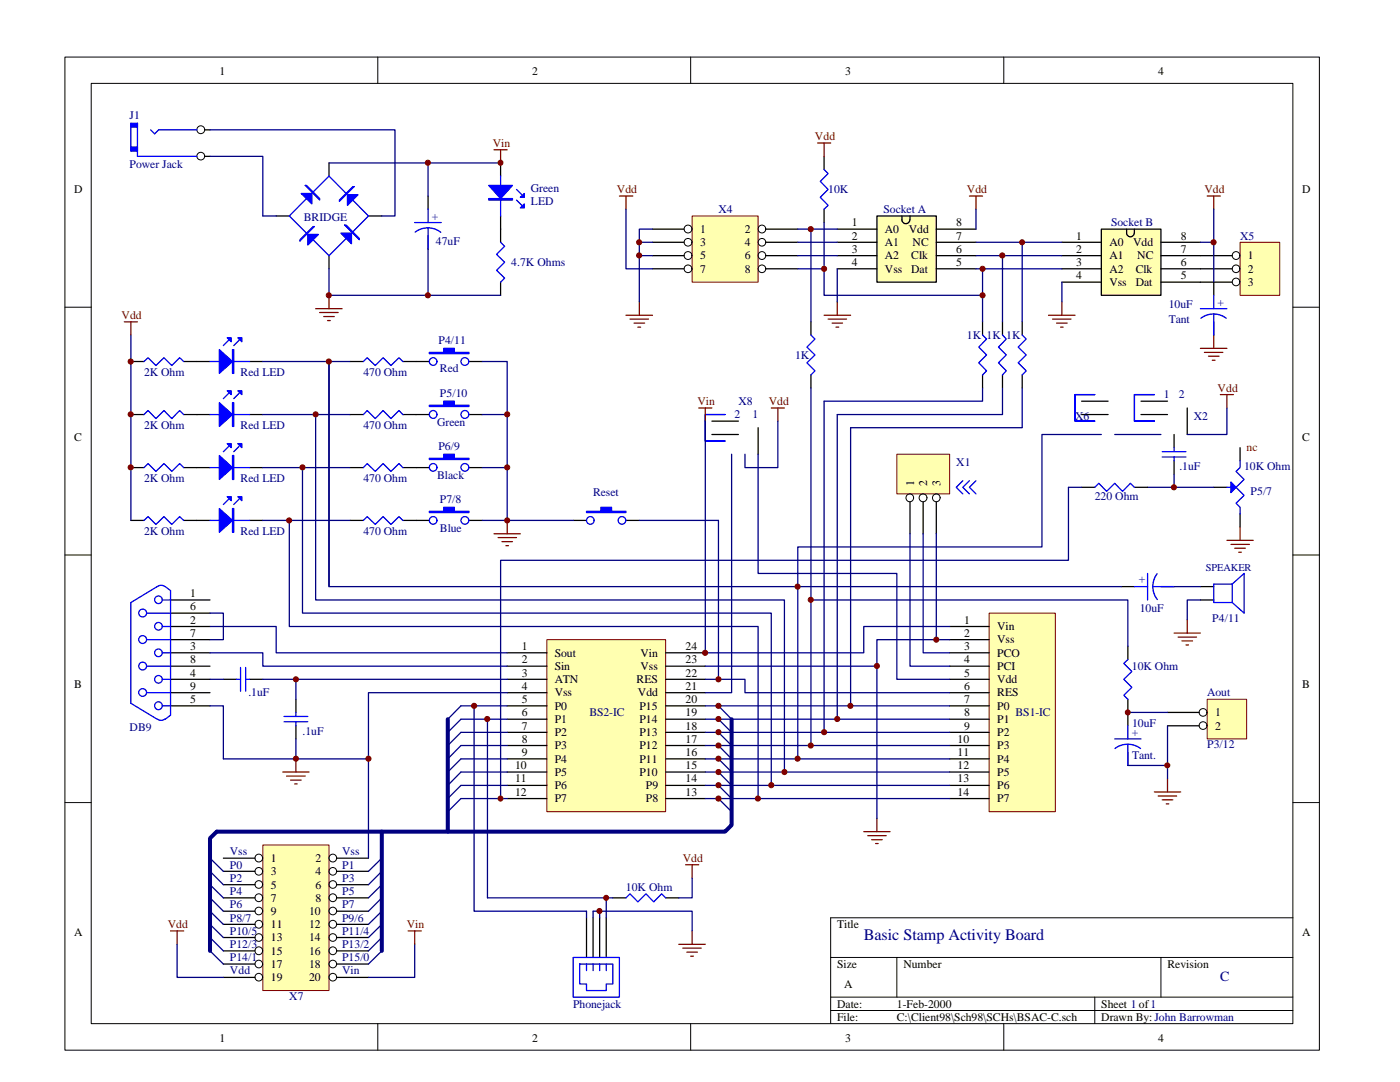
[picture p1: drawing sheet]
<svg xmlns="http://www.w3.org/2000/svg" width="279mm" height="216mm" viewBox="0 0 279 216" stroke-linecap="round" stroke-linejoin="round" font-family="sans-serif">
<g fill="none" stroke="#000" stroke-width=".2">
<path d="M13 11.4h250.3v198.1h-250.3zM18.2 16.6h239.8v187.7h-239.8zM75.4 11.4v5.2M137.8 11.4v5.2M200.3 11.4v5.2M40.9 25.9a.78 .78 0 0 0-1.1-.7 .78 .78 0 0 0-.3 1.2 .78 .78 0 0 0 1.3-.2l.1-.3M13 61.3h5.2M258 61.3h5.3M13 110.7h5.2M258 110.7h5.3M13 160.1h5.2M258 160.1h5.3"/>
<path d="M165.8 191.1h92.2M165.8 199h92.2M179 191.1v7.9M218.5 199v5.3M231.7 191.1v7.9M258 183.1h-92.2v21.2M75.4 204.3v5.2M137.8 204.3v5.2M165.8 201.6h92.2M200.3 204.3v5.2"/>
<circle cx="40.1" cy="31.2" r=".77"/>
</g>
<g fill="none" stroke="#000" stroke-width=".25">
<path d="M40.9 25.9h1M40.9 31.2h1M65.7 32.5v2.6M85.4 39.1v2.6M99.9 32.5v2.6M55.1 43.1h2.6M65.7 51v2.6M73.5 43.1h2.7M85.4 47v2.7M99.9 43.1v5.2M99.9 56.3v2.6M26.1 72.1h2.6"/>
<path d="M36.7 72.1h5.2M49.8 72.1h2.7M69.8 72.1h2.7M80.4 72.1h5.3M93.6 72.1h2.6M26.1 82.7h2.6M26.1 93.3h2.6M36.7 82.7h5.2M36.7 93.3h5.2M49.8 82.7h2.7M49.8 93.3h2.7M69.8 82.7h2.7"/>
<path d="M69.8 93.3h2.7M80.4 82.7h5.3M80.4 93.3h5.3M93.6 82.7h2.6M93.6 93.3h2.6M26.1 103.8h2.6M36.7 103.8h5.2M49.8 103.8h2.7M69.8 103.8h2.7M80.4 103.8h5.3M93.6 103.8h2.6"/>
</g>
<g fill="none" stroke="#00f" stroke-width=".25">
<path d="M26.1 24.6v5.5M27.4 24.6v6.6h11.9M30.1 25.9l.8 .8 .8-.8h7.6M60.9 37h.3l2.6 2.6v.3zM61.2 39.6l-3.5 3.5 3.5 3.4M62.5 38.3l3.2-3.2 3.4 3.5M67.7 39.9l2.7-2.6h.3l-3 2.9zM70.4 39.9l3.1 3.2-3.1 3.2M99.9 35.1v8M103.1 39.9l1 1.1M103.1 37.8l1 1.1M59.9 47.8l2.6-2.6h.2l-2.8 2.9z"/>
<path d="M68.8 44.9h.3l2.6 2.7v.2zM69.1 47.6l-3.4 3.4-3.2-3.2M82.8 44.4h5.3M85.4 45.5l1.5 .2 1.1 .7M85.4 45.5l-1.1 .1-1.5 .7M85.4 41.7v2.7M85.4 45.5v4.2M99.9 48.3l.8 .8-1.6 1.7 1.6 1.5-1.6 1.6 1.6 1.6-.8 .8M28.7 72.1l.8-.7 1.6 1.5 1.6-1.5 1.6 1.5 1.6-1.5 .8 .7M41.9 72.1h7.9M45.6 67.9l-1 1.1M45.6 78.5l-1 1"/>
<path d="M47.7 67.9l-1 1.1M47.7 78.5l-1 1M72.5 72.1l.8-.7 1.6 1.5 1.6-1.5 1.5 1.5 1.6-1.5 .8 .7M28.7 82.7l.8-.8 1.6 1.6 1.6-1.6 1.6 1.6 1.6-1.6 .8 .8M28.7 93.3l.8-.8 1.6 1.6 1.6-1.6 1.6 1.6 1.6-1.6 .8 .8M41.9 82.7h7.9M41.9 93.3h7.9M45.6 89.1l-1 1M45.6 99.6l-1 1.1M47.7 89.1l-1 1M47.7 99.6l-1 1.1M72.5 82.7l.8-.8 1.6 1.6 1.6-1.6 1.5 1.6 1.6-1.6 .8 .8"/>
<path d="M72.5 93.3l.8-.8 1.6 1.6 1.6-1.6 1.5 1.6 1.6-1.6 .8 .8M87.2 82.7a.77 .77 0 0 0-1.1-.7 .77 .77 0 0 0-.2 1.2 .77 .77 0 0 0 1.2-.2l.1-.3M93.6 82.7a.78 .78 0 0 0-1.1-.7 .78 .78 0 0 0-.3 1.3 .78 .78 0 0 0 1.3-.3l.1-.3M28.7 103.8l.8-.7 1.6 1.5 1.6-1.5 1.6 1.5 1.6-1.5 .8 .7M41.9 103.8h7.9M72.5 103.8l.8-.7 1.6 1.5 1.6-1.5 1.5 1.5 1.6-1.5 .8 .7"/>
<circle cx="86.4" cy="72.1" r=".76"/>
<circle cx="92.8" cy="72.1" r=".77"/>
<circle cx="86.4" cy="93.3" r=".76"/>
<circle cx="92.8" cy="93.3" r=".77"/>
<circle cx="86.4" cy="103.8" r=".76"/>
<circle cx="92.8" cy="103.8" r=".77"/>
</g>
<g fill="#00f" stroke="#00f" stroke-width=".25">
<path d="M26.1 24.6h1.3v.8h-1.3z"/>
<path d="M26.1 29.3h1.3v.8h-1.3z"/>
<path d="M97.5 39.6h4.8v.3h-4.8z"/>
<path d="M46.4 69.8h.3v4.7h-.3z"/>
<path d="M46.4 80.3h.3v4.8h-.3z"/>
<path d="M46.4 90.9h.3v4.8h-.3z"/>
<path d="M46.4 101.5h.3v4.7h-.3z"/>
</g>
<g fill="#00f" stroke="#00f" stroke-width=".25">
<path d="M61.4 46.8h2.1l-2.1 2.1z" fill-rule="evenodd"/>
<path d="M60.1 38.6h2.1v2.1z" fill-rule="evenodd"/>
<path d="M69.3 38.9h2.2l-2.2 2.1z" fill-rule="evenodd"/>
<path d="M68 46.5h2.1v2.1z" fill-rule="evenodd"/>
<path d="M97.5 37h4.8l-2.4 2.6z" fill-rule="evenodd"/>
<path d="M103.8 41.5l.8-.8v.8z" fill-rule="evenodd"/>
<path d="M103.8 39.4l.8-.8v.8z" fill-rule="evenodd"/>
<path d="M85.7 70.3h2.9v-.8h2.1v.8h2.9v.3h-7.9z" fill-rule="evenodd"/>
<path d="M43.8 69.8l2.6 2.3-2.6 2.4z" fill-rule="evenodd"/>
<path d="M47.5 67.4h.8v.8z" fill-rule="evenodd"/>
<path d="M45.3 67.4h.8v.8z" fill-rule="evenodd"/>
<path d="M43.8 80.3l2.6 2.4-2.6 2.4z" fill-rule="evenodd"/>
<path d="M47.5 78h.8v.7z" fill-rule="evenodd"/>
<path d="M45.3 78h.8v.7z" fill-rule="evenodd"/>
<path d="M43.8 90.9l2.6 2.4-2.6 2.4z" fill-rule="evenodd"/>
<path d="M47.5 88.5h.8v.8z" fill-rule="evenodd"/>
<path d="M45.3 88.5h.8v.8z" fill-rule="evenodd"/>
<path d="M43.8 101.5l2.6 2.3-2.6 2.4z" fill-rule="evenodd"/>
<path d="M47.5 99.1h.8v.8z" fill-rule="evenodd"/>
<path d="M45.3 99.1h.8v.8z" fill-rule="evenodd"/>
<path d="M85.7 80.9h2.9v-.8h2.1v.8h2.9v.2h-7.9z" fill-rule="evenodd"/>
<path d="M85.7 91.4h2.9v-.8h2.1v.8h2.9v.3h-7.9z" fill-rule="evenodd"/>
<path d="M85.7 102h2.9v-.8h2.1v.8h2.9v.3h-7.9z" fill-rule="evenodd"/>
</g>
<g fill="none" stroke="#800000" stroke-width=".25">
<path d="M98.6 29.9h2.6M99.9 29.9v2.6M65.7 58.9v2.7M24.8 64.2h2.6M26.1 64.2v2.6M63 61.6h5.3M63.8 62.4h3.7M64.6 63.2h2.1M65.4 64h.5M98.6 106.5h5.2M99.4 107.3h3.7M100.2 108.1h2.1"/>
<path d="M101 108.9h.5M101.2 103.8v2.7"/>
</g>
<path d="M41.9 31.2h10.6v11.9h2.6M41.9 25.9h36.9v17.2h-2.6M26.1 66.8v37M96.2 72.1h5v31.7h-5M96.2 82.7h5M96.2 93.3h5" fill="none" stroke="#000080" stroke-width=".25"/>
<path d="M197.4 122.3h13.2v39.7h-13.2z" fill="#ffffb0" stroke="#800000" stroke-width=".2"/>
<g fill="none" stroke="#000" stroke-width=".25">
<path d="M189.5 125h7.9M189.5 127.6h7.9M189.5 130.3h7.9M189.5 132.9h7.9M189.5 135.6h7.9M189.5 138.2h7.9M225.1 128.9v2.7M225.1 139.5v5.3M189.5 140.8h7.9M189.5 143.5h7.9M189.5 146.1h7.9M189.5 148.8h7.9"/>
<path d="M189.5 151.4h7.9M189.5 154.1h7.9M189.5 156.7h7.9M189.5 159.3h7.9M225.1 150.1v2.6"/>
</g>
<path d="M52.5 72.1h17.3M52.5 93.3h17.3M52.5 82.7h17.3M52.5 103.8h17.3" fill="none" stroke="#000080" stroke-width=".25"/>
<path d="M225.1 131.6l-.8 .8 1.6 1.6-1.6 1.6 1.6 1.6-1.6 1.5 .8 .8M222.5 147.4h5.2M225.1 148.5l1.2 .2 1.3 .7M225.1 148.5l-1.2 .1-1.4 .8M225.1 144.8v2.6M225.1 148.5v4.2" fill="none" stroke="#00f" stroke-width=".25"/>
<path d="M240.9 139.5h7.9v7.9h-7.9z" fill="#ffffb0" stroke="#800000" stroke-width=".2"/>
<g fill="none" stroke="#000" stroke-width=".2">
<circle cx="240.1" cy="142.2" r=".77"/>
<circle cx="240.1" cy="144.8" r=".77"/>
</g>
<g fill="none" stroke="#000" stroke-width=".25">
<path d="M215.9 97.2h2.6M215.9 82.7h5.2M215.9 80.1h5.2M226.4 97.2h2.6M227.7 82.7h5.3M227.7 80.1h5.3M234.3 86.7v2.6M234.3 91.9v2.7M236.9 81.4v5.3M242.2 97.2h2.7M247.5 89.3v2.6M223.8 117.1h2.6"/>
<path d="M231.7 117.1h2.6M239.6 117.1h2.6M239.6 119.7h2.6M247.5 102.5v2.7M233 142.2h6.3M233 144.8h6.3"/>
</g>
<g fill="none" stroke="#800000" stroke-width=".25">
<path d="M243.5 78.7h2.7M244.9 78.7v2.7M244.9 107.8h5.2M245.7 108.6h3.6M246.4 109.4h2.1M247.2 110.2h.5M247.5 105.2v2.6M234.3 126.3h5.3M235.1 127.1h3.7M235.9 127.9h2.1M236.7 128.7h.5M236.9 123.7v2.6"/>
<path d="M230.4 158h5.2M231.1 158.8h3.7M231.9 159.6h2.2M233 155.4v2.6M232.7 160.4h.6"/>
</g>
<path d="M222.5 86.7h9.2M229 97.2h13.2M234.3 94.6v2.6M234.3 117.1h5.3M239.6 119.7h-2.7v4M225.1 142.2h7.9M233 144.8v7.9h-7.9" fill="none" stroke="#000080" stroke-width=".25"/>
<g fill="none" stroke="#00f" stroke-width=".25">
<path d="M218.5 97.2l.8-.8 1.6 1.6 1.6-1.6 1.5 1.6 1.6-1.6 .8 .8M231.9 91.2h4.8M231.9 90.1h4.8M234.3 89.3v.8M234.3 91.2v.7M244.9 97.2h1.8M247.5 91.9v1.4l-.8 .8 1.6 1.6-1.6 1.5 1.6 1.6-1.6 1.6 .8 .8v1.3M226.4 117.1h2.6M229 114.4v5.3M230.1 117.1l.2 1.4 .7 1.1M230.1 117.1h4.2M230.9 114.5l-.7 1.4-.1 1.2"/>
<path d="M245.9 116.5h-3.7v3.7h3.7M245.9 116.5l2.4-2.1v7.9l-2.4-2.1M245.9 116.5v3.7"/>
</g>
<g fill="#00f" stroke="#00f" stroke-width=".25">
<path d="M245.7 96.2l1 1-1 1.1z" fill-rule="evenodd"/>
<path d="M226.4 78.7h4h-4v5.3h4h-4z" fill-rule="evenodd"/>
<path d="M214.5 78.7h4h-4v5.3h4h-4z" fill-rule="evenodd"/>
</g>
<path d="M52.5 168.6h13.2v29.1h-13.2z" fill="#ffffb0" stroke="#800000" stroke-width=".2"/>
<g fill="none" stroke="#000" stroke-width=".2">
<path d="M52.4 171.2a.77 .77 0 0 0-1.1-.7 .77 .77 0 0 0-.2 1.3 .77 .77 0 0 0 1.2-.3l.1-.3M67.2 171.2a.77 .77 0 0 0-1.1-.7 .77 .77 0 0 0-.2 1.3 .77 .77 0 0 0 1.2-.3l.1-.3"/>
<circle cx="51.6" cy="179.1" r=".77"/>
<circle cx="51.6" cy="173.9" r=".76"/>
<circle cx="51.6" cy="176.5" r=".76"/>
<circle cx="66.4" cy="179.1" r=".77"/>
<circle cx="66.4" cy="173.9" r=".76"/>
<circle cx="66.4" cy="176.5" r=".76"/>
<circle cx="51.6" cy="189.7" r=".77"/>
<circle cx="51.6" cy="184.4" r=".77"/>
<circle cx="51.6" cy="195" r=".76"/>
<circle cx="51.6" cy="181.8" r=".76"/>
<circle cx="51.6" cy="187.1" r=".76"/>
<circle cx="51.6" cy="192.4" r=".76"/>
<circle cx="66.4" cy="189.7" r=".77"/>
<circle cx="66.4" cy="184.4" r=".77"/>
<circle cx="66.4" cy="195" r=".76"/>
<circle cx="66.4" cy="181.8" r=".76"/>
<circle cx="66.4" cy="187.1" r=".76"/>
<circle cx="66.4" cy="192.4" r=".76"/>
</g>
<g fill="none" stroke="#000" stroke-width=".25">
<path d="M44.6 171.2h6.3M44.6 173.9h6.3M44.6 176.5h6.3M44.6 179.2h6.3M67.2 171.2h6.3M67.2 173.9h6.3M67.2 176.5h6.3M67.2 179.2h6.3M44.6 181.8h6.3M44.6 184.4h6.3M44.6 187.1h6.3M44.6 189.7h6.3"/>
<path d="M44.6 192.4h6.3M44.6 195h6.3M67.2 181.8h6.3M67.2 184.4h6.3M67.2 187.1h6.3M67.2 189.7h6.3M67.2 192.4h6.3M67.2 195h6.3"/>
</g>
<path d="M247.5 48.3h7.9v10.6h-7.9z" fill="#ffffb0" stroke="#800000" stroke-width=".2"/>
<g fill="none" stroke="#000" stroke-width=".2">
<circle cx="246.7" cy="51" r=".77"/>
<circle cx="246.7" cy="56.3" r=".76"/>
<circle cx="246.7" cy="53.6" r=".76"/>
</g>
<path d="M239.6 51h6.3M239.6 53.6h6.3M239.6 56.3h6.3" fill="none" stroke="#000" stroke-width=".25"/>
<path d="M240.9 39.1h2.6M242.2 39.1v2.6M239.6 69.5h5.3M240.4 70.3h3.7M241.2 71.1h2.1M241.9 71.9h.6M242.2 66.8v2.7" fill="none" stroke="#800000" stroke-width=".25"/>
<path d="M138.1 43.1h13.2v13.2h-13.2z" fill="#ffffb0" stroke="#800000" stroke-width=".2"/>
<g fill="none" stroke="#000" stroke-width=".2">
<circle cx="137.3" cy="51" r=".78"/>
<circle cx="137.3" cy="45.7" r=".78"/>
<circle cx="137.3" cy="53.6" r=".77"/>
<circle cx="137.3" cy="48.4" r=".77"/>
<circle cx="152.1" cy="51" r=".77"/>
<circle cx="152.1" cy="45.7" r=".77"/>
<circle cx="152.1" cy="53.6" r=".76"/>
<circle cx="152.1" cy="48.3" r=".76"/>
</g>
<path d="M130.2 45.7h6.3M130.2 48.3h6.3M130.2 51h6.3M130.2 53.6h6.3M152.9 45.7h6.3M152.9 48.3h6.3M152.9 51h6.3M152.9 53.6h6.3" fill="none" stroke="#000" stroke-width=".25"/>
<path d="M109.1 127.6h23.7v34.4h-23.7z" fill="#ffffb0" stroke="#800000" stroke-width=".2"/>
<g fill="none" stroke="#000" stroke-width=".25">
<path d="M34 119.7h7.9M34 130.3h7.9M34 132.9h7.9M34 135.6h7.9M34 138.2h7.9M34 122.3h7.9M34 125h7.9M34 127.6h7.9M44.6 135.6h2.6M49.8 135.6h2.7M59.1 139.5v2.7M101.2 130.3h7.9"/>
<path d="M101.2 132.9h7.9M101.2 135.6h7.9M101.2 138.2h7.9M132.8 130.3h8M132.8 132.9h8M132.8 135.6h8M132.8 138.2h8M34 140.8h7.9M59.1 144.8v2.6M101.2 140.8h7.9M101.2 143.5h7.9M101.2 146.1h7.9"/>
<path d="M101.2 148.8h7.9M101.2 151.4h7.9M101.2 154.1h7.9M101.2 156.7h7.9M101.2 159.3h7.9M132.8 140.8h8M132.8 143.5h8M132.8 146.1h8M132.8 148.8h8M132.8 151.4h8M132.8 154.1h8M132.8 156.7h8"/>
<path d="M132.8 159.3h8"/>
</g>
<g fill="none" stroke="#000080" stroke-width=".25">
<path d="M65.7 32.5h34.2M85.4 32.5v6.6M65.7 53.6v5.3h34.2M85.4 49.7v9.2M60.4 93.3v29h93.5v34.4M63 82.7v37h93.5v34.4M213.2 97.2h2.7M57.7 103.8v21.2h93.6v34.3M65.7 117.1v-45v45h93.5v34.3M143.4 103.8v31.8M161.8 119.7v29.1M189.5 125h-17.1v5.3h-31.6"/>
<path d="M189.5 127.6h-14.5v5.3h-34.2M140.8 159.3h48.7M140.8 156.7h48.7M140.8 154.1h48.7M140.8 151.4h48.7M140.8 148.8h48.7M140.8 146.1h48.7M140.8 143.5h48.7M140.8 140.8h48.7"/>
</g>
<g fill="#800000" stroke="#800000" stroke-width=".2">
<circle cx="65.6" cy="58.9" r=".51"/>
<circle cx="85.4" cy="58.9" r=".51"/>
<circle cx="85.4" cy="32.5" r=".51"/>
<circle cx="26.1" cy="72.1" r=".51"/>
<circle cx="26.1" cy="82.7" r=".51"/>
<circle cx="26.1" cy="93.3" r=".51"/>
<circle cx="101.2" cy="82.7" r=".51"/>
<circle cx="101.2" cy="93.3" r=".51"/>
<circle cx="99.9" cy="32.5" r=".5"/>
<circle cx="57.7" cy="103.8" r=".51"/>
<circle cx="60.4" cy="93.3" r=".51"/>
<circle cx="63" cy="82.7" r=".51"/>
<circle cx="65.6" cy="72.1" r=".51"/>
<circle cx="151.3" cy="159.3" r=".51"/>
<circle cx="153.9" cy="156.7" r=".51"/>
<circle cx="156.5" cy="154.1" r=".51"/>
<circle cx="159.2" cy="151.4" r=".51"/>
<circle cx="161.8" cy="148.8" r=".51"/>
</g>
<g fill="none" stroke="#00f" stroke-width=".25">
<path d="M32.4 119.7h1.6M32.9 117.1l-.5-.3h-.7l-5.6 3.4v20.1l5.3 3.2M33 117.1l1 .8v24.8l-1 .8M29.3 122.3a.78 .78 0 0 0-1.1-.7 .78 .78 0 0 0-.3 1.3 .78 .78 0 0 0 1.3-.3l.1-.3M29.3 127.6a.78 .78 0 0 0-1.1-.7 .78 .78 0 0 0-.3 1.3 .78 .78 0 0 0 1.3-.3l.1-.3M29.3 132.9a.78 .78 0 0 0-1.1-.7 .78 .78 0 0 0-.3 1.3 .78 .78 0 0 0 1.3-.3l.1-.3M29.3 138.2h4.7M29.3 132.9h4.7M29.3 127.6h4.7M29.3 122.3h4.7M32.4 135.6h1.6M32.4 130.3h1.6"/>
<path d="M32.4 125h1.6M47.2 135.6h.8M48 133.2v4.7M49 135.6h.8M49 133.2v4.7M32.4 140.8h1.6M32.9 143.5l-.5 .2-1-.2M56.7 144h4.7M56.7 143h4.7M59.1 142.2v.8M59.1 144v.8"/>
<circle cx="31.6" cy="119.7" r=".76"/>
<circle cx="28.5" cy="138.2" r=".77"/>
<circle cx="31.6" cy="125" r=".76"/>
<circle cx="31.6" cy="135.6" r=".76"/>
<circle cx="31.6" cy="130.3" r=".76"/>
<circle cx="31.6" cy="140.8" r=".77"/>
</g>
<path d="M56.4 154.1h5.3M57.2 154.9h3.7M58 155.7h2.1M58.8 156.4h.5M59.1 151.4v2.7" fill="none" stroke="#800000" stroke-width=".25"/>
<path d="M179 90.6h10.5v8h-10.5z" fill="#ffffb0" stroke="#800000" stroke-width=".2"/>
<g fill="none" stroke="#000" stroke-width=".2">
<circle cx="181.6" cy="99.3" r=".77"/>
<circle cx="184.2" cy="99.3" r=".78"/>
<circle cx="186.9" cy="99.3" r=".77"/>
</g>
<g fill="none" stroke="#000" stroke-width=".25">
<path d="M242.2 56.3v2.6M161.8 64.2v2.6M161.8 74.8v2.6M196.1 64.2v2.6M196.1 74.8v2.6M200.1 64.2v2.6M200.1 74.8v2.6M204 64.2v2.6M204 74.8v2.6M242.2 64.2v2.6M142.1 86.7h5.3M142.1 84h5.3"/>
<path d="M151.3 85.3v5.3M114.4 103.8h2.7M124.9 103.8h2.7M181.6 100.2v6.3M184.2 100.2v6.3M186.9 100.2v6.3M122.3 179.2h2.6M132.8 179.2h2.7M117.1 183.1v8M118.4 183.1v8M119.7 183.1v8M121 183.1v8"/>
</g>
<g fill="none" stroke="#00f" stroke-width=".25">
<path d="M242.2 58.9v2.7M161.8 66.8l.8 .8-1.6 1.7 1.6 1.5-1.6 1.6 1.6 1.6-.8 .8M196.1 66.8l.8 .8-1.6 1.7 1.6 1.5-1.6 1.6 1.6 1.6-.8 .8M200.1 66.8l.7 .8-1.5 1.7 1.5 1.5-1.5 1.6 1.5 1.6-.7 .8M204 66.8l.8 .8-1.6 1.7 1.6 1.5-1.6 1.6 1.6 1.6-.8 .8M239.6 61.6h5.3M242.2 62.7l1.5 .2 1 .6M242.2 62.7l-1.1 .1-1.5 .7M242.2 62.7v4.1M192.2 95.9l-1.4 1.3 1.4 1.4M193.5 95.9l-1.3 1.3 1.3 1.4M194.8 95.9l-1.3 1.3 1.3 1.4"/>
<path d="M124.9 179.2l.8-.8 1.6 1.6 1.6-1.6 1.6 1.6 1.5-1.6 .8 .8M114.4 191.1h9.2v7.9h-9.2zM115.7 192.4h6.6v3.9h-1.3v1.4h-3.9v-1.4h-1.4zM117.1 192.4v1.3M118.4 192.4v1.3M119.7 192.4v1.3M121 192.4v1.3"/>
<circle cx="117.8" cy="103.8" r=".76"/>
<circle cx="124.1" cy="103.8" r=".76"/>
</g>
<g fill="none" stroke="#000080" stroke-width=".25">
<path d="M161.8 45.7v18.5M161.8 77.4v42.3M146 90.6v47.6h-5.2M151.3 90.6v23.8h27.7v21.2h10.5M167.1 82.7v60.8M127.6 103.8h15.8M181.6 106.5v26.4h7.9M184.2 106.5v23.8h5.3M186.9 106.5v21.1M41.9 122.3h2.7v5.3h-2.7M101.2 138.2h-27.7v33M140.8 135.6h7.9v2.6h40.8"/>
<path d="M97.3 143.5v35.7M101.2 140.8h-9.2l-2.6 2.7M101.2 143.5h-9.2l-2.6 2.6M101.2 146.1h-9.2l-2.6 2.7M101.2 148.8h-9.2l-2.6 2.6M101.2 151.4h-9.2l-2.6 2.7M101.2 154.1h-9.2l-2.6 2.6M101.2 156.7h-9.2l-2.6 2.6M101.2 159.3h-9.2l-2.6 2.7M143.4 140.8l2.6 2.7M143.4 143.5l2.6 2.6M143.4 146.1l2.6 2.7"/>
<path d="M143.4 148.8l2.6 2.6M143.4 151.4l2.6 2.7M143.4 154.1l2.6 2.6M143.4 156.7l2.6 2.6M143.4 159.3l2.6 2.7M41.9 179.2l2.7 2.6M41.9 176.5l2.7 2.7M41.9 173.9l2.7 2.6M41.9 171.2l2.7 2.7M76.2 179.2l-2.7 2.6M76.2 176.5l-2.7 2.7M76.2 173.9l-2.7 2.6"/>
<path d="M76.2 171.2l-2.7 2.7M41.9 189.7l2.7 2.7M41.9 187.1l2.7 2.6M41.9 184.4l2.7 2.7M41.9 181.8l2.7 2.6M76.2 189.7l-2.7 2.7M76.2 187.1l-2.7 2.6M76.2 184.4l-2.7 2.7M76.2 181.8l-2.7 2.6M82.8 188.4v6.6h-9.3"/>
</g>
<g fill="#800000" stroke="#800000" stroke-width=".2">
<circle cx="143.4" cy="135.6" r=".51"/>
<circle cx="186.9" cy="127.6" r=".51"/>
<circle cx="167.1" cy="143.5" r=".51"/>
<circle cx="143.4" cy="159.3" r=".51"/>
<circle cx="143.4" cy="156.7" r=".51"/>
<circle cx="143.4" cy="154.1" r=".51"/>
<circle cx="143.4" cy="151.4" r=".51"/>
<circle cx="143.4" cy="148.8" r=".51"/>
<circle cx="143.4" cy="146.1" r=".51"/>
<circle cx="143.4" cy="143.5" r=".51"/>
<circle cx="143.4" cy="140.8" r=".51"/>
<circle cx="97.2" cy="143.5" r=".51"/>
</g>
<g fill="#00f" stroke="#00f" stroke-width=".25">
<path d="M117.1 102h2.8v-.8h2.1v.8h2.9v.3h-7.8z" fill-rule="evenodd"/>
<path d="M140.8 82.7h3.9h-3.9v5.3h3.9h-3.9z" fill-rule="evenodd"/>
</g>
<g fill="none" stroke="#800000" stroke-width=".25">
<path d="M139.4 81.4h2.7M140.8 81.4v2.6M153.9 81.4h2.6M155.2 81.4v2.6M136.8 172.6h2.6M138.1 172.6v2.6M172.4 165.9h5.2M173.2 166.8h3.7M173.9 167.6h2.2M174.8 168.3h.5M175 163.3v2.6M34 185.8h2.7"/>
<path d="M35.3 185.8v2.6M81.4 185.8h2.7M82.8 185.8v2.6M135.5 188.4h5.3M136.3 189.2h3.7M137.1 190h2.1M137.8 190.8h.6M138.1 185.8v2.6"/>
</g>
<path d="M89.4 143.5v22.4M146 143.5v21.1l-1.3 1.3h-101.4l-1.4 1.4v22.4M76.2 165.9v23.8" fill="none" stroke="#000080" stroke-width=".8"/>
<path d="M175 43.1h11.9v13.2h-11.9z" fill="#ffffb0" stroke="#000" stroke-width=".25"/>
<path d="M167.1 45.7h7.9M167.1 48.3h7.9M167.1 51h7.9M167.1 53.6h7.9M180 43.1v.9l.5 .6 .7-.1 .3-.3 .1-.3M181.6 43.1v.8M186.9 45.7h7.9M186.9 48.3h7.9M186.9 51h7.9M186.9 53.6h7.9" fill="none" stroke="#000" stroke-width=".25"/>
<path d="M219.8 45.7h11.9v13.2h-11.9z" fill="#ffffb0" stroke="#000" stroke-width=".25"/>
<path d="M164.5 31.2v2.6M164.5 41.7v2.7M211.9 48.3h7.9M211.9 51h7.9M211.9 53.6h7.9M211.9 56.3h7.9M224.8 45.7v1l.4 .5h.8l.3-.3 .1-.4M226.4 45.7v.8M231.7 48.3h7.9M231.7 51h7.9M231.7 53.6h7.9M231.7 56.3h7.9" fill="none" stroke="#000" stroke-width=".25"/>
<path d="M164.5 33.8l.8 .8-1.6 1.6 1.6 1.6-1.6 1.6 1.6 1.6-.8 .7" fill="none" stroke="#00f" stroke-width=".25"/>
<g fill="none" stroke="#800000" stroke-width=".25">
<path d="M123.6 39.1h2.7M124.9 39.1v2.6M163.2 28.5h2.6M164.5 28.5v2.7M193.5 39.1h2.6M194.8 39.1v2.6M124.9 62.9h5.3M125.7 63.7h3.7M126.5 64.5h2.2M127.3 65.3h.5M127.6 60.2v2.7M164.5 62.9h5.3"/>
<path d="M165.3 63.7h3.7M166.1 64.5h2M166.8 65.3h.6M167.1 60.2v2.7M209.3 62.9h5.2M210.1 63.7h3.6M210.9 64.5h2.1M211.7 65.3h.5M211.9 60.2v2.7"/>
</g>
<g fill="none" stroke="#000080" stroke-width=".25">
<path d="M124.9 41.7v11.9h5.3M127.6 51h2.6M127.6 48.3h2.6M130.2 45.7h-2.6v14.5M159.2 53.6h5.3v5.3h31.6M159.2 51h7.9M159.2 48.3h7.9M159.2 45.7h7.9M164.5 44.4v9.2M167.1 53.6v6.6M194.8 51h17.1M194.8 48.3h17.1"/>
<path d="M194.8 53.6h17.1M194.8 41.7v4M196.1 53.6v10.6M200.1 51v13.2M204 48.3v15.9M211.9 56.3v3.9M239.6 48.3h2.6M242.2 41.7v14.6M196.1 77.4v2.7h-31.6v66M200.1 77.4v5.3h-33M204 77.4v7.9h-34.2v55.5M140.8 84v46.3"/>
<path d="M155.2 84v9.3h-6.5v-2.7M213.2 97.2v14.6h-113.3v47.5M219.8 86.7h-11.9v22.4h-48.7v8h64.6M244.9 81.4v5.3h-8M101.2 103.8h13.2M161.8 119.7h63.3v9.2M41.9 130.3h10.6v2.6h48.7M41.9 125h13.2v5.3h46.1M41.9 135.6h2.7M52.5 135.6h48.7M59.1 135.6v3.9M175 132.9v30.4"/>
<path d="M41.9 140.8h2.7v10.6h28.9M59.1 147.4v4M94.6 140.8v41h22.5v1.3M233 152.7v2.7M97.3 179.2h23.7v3.9M121 179.2h1.3M138.1 175.2v4h-2.6M35.3 188.4v6.6h9.3M118.4 183.1v-1.3h19.7v4M119.7 181.8v1.3"/>
</g>
<g fill="#800000" stroke="#800000" stroke-width=".2">
<circle cx="196.1" cy="53.6" r=".51"/>
<circle cx="196.1" cy="58.9" r=".51"/>
<circle cx="164.5" cy="146.1" r=".51"/>
<circle cx="169.7" cy="140.8" r=".51"/>
<circle cx="242.2" cy="48.3" r=".51"/>
<circle cx="234.3" cy="97.2" r=".51"/>
<circle cx="99.9" cy="159.3" r=".5"/>
<circle cx="159.2" cy="117.1" r=".51"/>
<circle cx="225.1" cy="142.2" r=".5"/>
<circle cx="161.8" cy="119.7" r=".51"/>
<circle cx="140.7" cy="130.3" r=".51"/>
<circle cx="101.2" cy="103.8" r=".51"/>
<circle cx="233" cy="152.7" r=".5"/>
<circle cx="94.6" cy="140.8" r=".51"/>
<circle cx="119.6" cy="181.8" r=".51"/>
<circle cx="121" cy="179.2" r=".5"/>
<circle cx="175" cy="132.9" r=".51"/>
<circle cx="200" cy="51" r=".51"/>
<circle cx="204" cy="48.3" r=".5"/>
<circle cx="164.5" cy="53.6" r=".51"/>
<circle cx="161.8" cy="45.7" r=".51"/>
<circle cx="127.6" cy="51" r=".51"/>
<circle cx="127.6" cy="48.3" r=".51"/>
<circle cx="73.5" cy="151.4" r=".51"/>
<circle cx="59.1" cy="151.4" r=".51"/>
<circle cx="59.1" cy="135.6" r=".51"/>
</g>
<text font-size="3.2" fill="#000080" x="172.4" y="187.6">Basic Stamp Activity Board</text>
<text font-size="2.8" fill="#000080" x="243.5" y="195.7">C</text>
<g font-size="2.4">
<text x="182.4" y="97" transform="rotate(-90 182.4 97)">1</text>
<text x="185" y="97" transform="rotate(-90 185 97)">2</text>
<text x="187.7" y="97" transform="rotate(-90 187.7 97)">3</text>
</g>
<text font-size="2.4" fill="#000080" x="228.5" y="116.3" transform="rotate(-90 228.5 116.3)">+</text>
<g font-size="2.3">
<text x="43.8" y="15">1</text>
<text x="106.2" y="15">2</text>
<text x="168.7" y="15">3</text>
<text x="231.1" y="15">4</text>
<text x="14.8" y="38.6">D</text>
<text x="259.9" y="38.6">D</text>
<text x="139.7" y="46.5">1</text>
<text x="148.7" y="46.5">2</text>
<text x="170" y="45.2">1</text>
<text x="170" y="47.8">2</text>
<text x="176.6" y="46.5">A0</text>
<text x="181.4" y="46.5">Vdd</text>
<text x="190.8" y="47.8">7</text>
<text x="190.8" y="45.2">8</text>
<text x="214.8" y="47.8">1</text>
<text x="235.6" y="47.8">8</text>
<text x="139.7" y="49.1">3</text>
<text x="139.7" y="51.8">5</text>
<text x="148.7" y="49.1">4</text>
<text x="148.7" y="51.8">6</text>
<text x="170" y="50.4">3</text>
<text x="170" y="53.1">4</text>
<text x="176.6" y="49.1">A1</text>
<text x="176.6" y="51.8">A2</text>
<text x="181.9" y="51.8">Clk</text>
<text x="182.1" y="49.1">NC</text>
<text x="190.8" y="53.1">5</text>
<text x="190.8" y="50.4">6</text>
<text x="214.8" y="50.4">2</text>
<text x="214.8" y="53.1">3</text>
<text x="221.4" y="49.1">A0</text>
<text x="221.4" y="51.8">A1</text>
<text x="226.1" y="49.1">Vdd</text>
<text x="226.9" y="51.8">NC</text>
<text x="235.6" y="53.1">6</text>
<text x="235.6" y="50.4">7</text>
<text x="249" y="51.8">1</text>
<text x="139.7" y="54.4">7</text>
<text x="148.7" y="54.4">8</text>
<text x="176.6" y="54.4">Vss</text>
<text x="181.9" y="54.4">Dat</text>
<text x="214.8" y="55.7">4</text>
<text x="221.4" y="54.4">A2</text>
<text x="221.4" y="57.1">Vss</text>
<text x="226.7" y="57.1">Dat</text>
<text x="226.7" y="54.4">Clk</text>
<text x="235.6" y="55.7">5</text>
<text x="249" y="54.4">2</text>
<text x="249" y="57.1">3</text>
<text x="14.8" y="88">C</text>
<text x="259.9" y="88">C</text>
<text x="38" y="119.1">1</text>
<text x="38" y="121.8">6</text>
<text x="38" y="124.4">2</text>
<text x="192.4" y="124.4">1</text>
<text x="199" y="125.7">Vin</text>
<text x="38" y="127.1">7</text>
<text x="38" y="129.7">3</text>
<text x="104.1" y="129.7">1</text>
<text x="110.7" y="131">Sout</text>
<text x="127.8" y="131">Vin</text>
<text x="136.8" y="129.7">24</text>
<text x="192.4" y="127.1">2</text>
<text x="192.4" y="129.7">3</text>
<text x="199" y="128.4">Vss</text>
<text x="199" y="131">PCO</text>
<text x="14.8" y="137.4">B</text>
<text x="38" y="132.3">8</text>
<text x="38" y="135">4</text>
<text x="38" y="137.6">9</text>
<text x="104.1" y="132.3">2</text>
<text x="104.1" y="135">3</text>
<text x="104.1" y="137.6">4</text>
<text x="110.7" y="133.7">Sin</text>
<text x="110.7" y="136.3">ATN</text>
<text x="127" y="136.3">RES</text>
<text x="127.8" y="133.7">Vss</text>
<text x="136.8" y="137.6">21</text>
<text x="136.8" y="135">22</text>
<text x="136.8" y="132.3">23</text>
<text x="192.4" y="132.3">4</text>
<text x="192.4" y="135">5</text>
<text x="192.4" y="137.6">6</text>
<text x="199" y="133.7">PCI</text>
<text x="199" y="136.3">Vdd</text>
<text x="259.9" y="137.4">B</text>
<text x="38" y="140.3">5</text>
<text x="104.1" y="140.3">5</text>
<text x="104.1" y="142.9">6</text>
<text x="110.7" y="138.9">Vss</text>
<text x="110.7" y="141.6">P0</text>
<text x="127.3" y="138.9">Vdd</text>
<text x="127.6" y="141.6">P15</text>
<text x="136.8" y="142.9">19</text>
<text x="136.8" y="140.3">20</text>
<text x="192.4" y="140.3">7</text>
<text x="192.4" y="142.9">8</text>
<text x="199" y="138.9">RES</text>
<text x="199" y="141.6">P0</text>
<text x="242.5" y="142.9">1</text>
<text x="104.1" y="145.6">7</text>
<text x="104.1" y="148.2">8</text>
<text x="110.7" y="144.2">P1</text>
<text x="110.7" y="146.9">P2</text>
<text x="110.7" y="149.5">P3</text>
<text x="127.6" y="149.5">P12</text>
<text x="127.6" y="146.9">P13</text>
<text x="127.6" y="144.2">P14</text>
<text x="136.8" y="148.2">17</text>
<text x="136.8" y="145.6">18</text>
<text x="191.1" y="148.2">10</text>
<text x="192.4" y="145.6">9</text>
<text x="199" y="144.2">P1</text>
<text x="199" y="146.9">P2</text>
<text x="199" y="149.5">P3</text>
<text x="242.5" y="145.6">2</text>
<text x="102.8" y="153.5">10</text>
<text x="104.1" y="150.8">9</text>
<text x="110.7" y="152.2">P4</text>
<text x="110.7" y="154.8">P5</text>
<text x="127.6" y="154.8">P10</text>
<text x="127.6" y="152.2">P11</text>
<text x="136.8" y="153.5">15</text>
<text x="136.8" y="150.8">16</text>
<text x="191.1" y="150.8">11</text>
<text x="191.1" y="153.5">12</text>
<text x="199" y="152.2">P4</text>
<text x="199" y="154.8">P5</text>
<text x="102.8" y="156.1">11</text>
<text x="102.8" y="158.8">12</text>
<text x="110.7" y="157.4">P6</text>
<text x="110.7" y="160.1">P7</text>
<text x="128.9" y="160.1">P8</text>
<text x="128.9" y="157.4">P9</text>
<text x="136.8" y="158.8">13</text>
<text x="136.8" y="156.1">14</text>
<text x="191.1" y="156.1">13</text>
<text x="191.1" y="158.8">14</text>
<text x="199" y="157.4">P6</text>
<text x="199" y="160.1">P7</text>
<text x="54.1" y="172">1</text>
<text x="63" y="172">2</text>
<text x="54.1" y="174.6">3</text>
<text x="54.1" y="177.3">5</text>
<text x="54.1" y="179.9">7</text>
<text x="63" y="174.6">4</text>
<text x="63" y="177.3">6</text>
<text x="63" y="179.9">8</text>
<text x="54.1" y="182.5">9</text>
<text x="54.1" y="185.2">11</text>
<text x="61.7" y="182.5">10</text>
<text x="61.7" y="185.2">12</text>
<text x="167.1" y="185.2">Title</text>
<text x="14.8" y="186.8">A</text>
<text x="54.1" y="187.8">13</text>
<text x="54.1" y="190.5">15</text>
<text x="61.7" y="187.8">14</text>
<text x="61.7" y="190.5">16</text>
<text x="259.9" y="186.8">A</text>
<text x="54.1" y="193.1">17</text>
<text x="54.1" y="195.7">19</text>
<text x="61.7" y="193.1">18</text>
<text x="61.7" y="195.7">20</text>
<text x="167.1" y="193.1">Size</text>
<text x="168.4" y="197.1">A</text>
<text x="180.3" y="193.1">Number</text>
<text x="233" y="193.1">Revision</text>
<text x="167.1" y="201">Date:</text>
<text x="167.1" y="203.7">File:</text>
<text x="179" y="201">1-Feb-2000</text>
<text x="179" y="203.7">C:\Client98\Sch98\SCHs\BSAC-C.sch</text>
<text x="219.8" y="201">Sheet 1 of1</text>
<text x="219.8" y="203.7">Drawn By:John Barrowman</text>
<text x="43.8" y="207.9">1</text>
<text x="106.2" y="207.9">2</text>
<text x="168.7" y="207.9">3</text>
<text x="231.1" y="207.9">4</text>
</g>
<g font-size="2.3" fill="#000080">
<text x="25.9" y="23.7">J1</text>
<text x="25.9" y="33.5">Power Jack</text>
<text x="106" y="38.3">Green</text>
<text x="106" y="40.9">LED</text>
<text x="165.3" y="38.6">10K</text>
<text x="60.6" y="44.1">BRIDGE</text>
<text x="86.2" y="43.8">+</text>
<text x="143.4" y="42.5">X4</text>
<text x="176.3" y="42.5">Socket A</text>
<text x="221.7" y="45.2">Socket B</text>
<text x="247.5" y="47.8">X5</text>
<text x="87" y="48.9">47uF</text>
<text x="102" y="53.1">4.7K Ohms</text>
<text x="233.3" y="64.4">Tant</text>
<text x="233.3" y="61.6">10uF</text>
<text x="243" y="61">+</text>
<text x="87.5" y="68.7">P4/11</text>
<text x="158.7" y="71.6">1K</text>
<text x="193" y="67.6">1K 1K 1K</text>
<text x="28.7" y="75">2K Ohm</text>
<text x="48" y="75">Red LED</text>
<text x="72.5" y="75">470 Ohm</text>
<text x="87.8" y="74.2">Red</text>
<text x="87.8" y="79.2">P5/10</text>
<text x="146.6" y="83.5">2</text>
<text x="147.4" y="80.8">X8</text>
<text x="150.2" y="83.5">1</text>
<text x="214.5" y="83.7">X6</text>
<text x="232.3" y="79.5">1</text>
<text x="235.2" y="79.5">2</text>
<text x="238.3" y="83.7">X2</text>
<text x="28.7" y="85.6">2K Ohm</text>
<text x="48" y="85.6">Red LED</text>
<text x="72.5" y="85.6">470 Ohm</text>
<text x="87.2" y="85">Green</text>
<text x="87.5" y="89.8">P6/9</text>
<text x="87.2" y="95.6">Black</text>
<text x="190.8" y="93">X1</text>
<text x="235.4" y="93.8">.1uF</text>
<text x="248.3" y="93.8">10K Ohm</text>
<text x="28.7" y="96.1">2K Ohm</text>
<text x="48" y="96.1">Red LED</text>
<text x="72.5" y="96.1">470 Ohm</text>
<text x="87.8" y="100.4">P7/8</text>
<text x="118.4" y="99.1">Reset</text>
<text x="218.5" y="99.9">220 Ohm</text>
<text x="249.6" y="98.8">P5/7</text>
<text x="28.7" y="106.7">2K Ohm</text>
<text x="48" y="106.7">Red LED</text>
<text x="72.5" y="106.7">470 Ohm</text>
<text x="87.8" y="106.2">Blue</text>
<text x="227.5" y="122">10uF</text>
<text x="241.9" y="124.2">P4/11</text>
<text x="225.9" y="133.7">10K Ohm</text>
<text x="49.6" y="138.9">.1uF</text>
<text x="117.6" y="142.9">BS2-IC</text>
<text x="202.7" y="142.9">BS1-IC</text>
<text x="240.9" y="138.9">Aout</text>
<text x="25.9" y="145.8">DB9</text>
<text x="60.4" y="146.6">.1uF</text>
<text x="225.9" y="146.9">+</text>
<text x="225.9" y="145">10uF</text>
<text x="240.9" y="149.3">P3/12</text>
<text x="225.9" y="151.4">Tant.</text>
<text x="45.9" y="170.7">Vss</text>
<text x="45.9" y="173.3">P0</text>
<text x="68.3" y="173.3">P1</text>
<text x="68.3" y="170.7">Vss</text>
<text x="45.9" y="175.9">P2</text>
<text x="45.9" y="178.6">P4</text>
<text x="68.3" y="178.6">P5</text>
<text x="68.3" y="175.9">P3</text>
<text x="124.9" y="177.8">10K Ohm</text>
<text x="45.9" y="181.2">P6</text>
<text x="45.9" y="183.9">P8/7</text>
<text x="68.3" y="183.9">P9/6</text>
<text x="68.3" y="181.2">P7</text>
<text x="45.9" y="186.5">P10/5</text>
<text x="45.9" y="189.1">P12/3</text>
<text x="45.9" y="191.8">P14/1</text>
<text x="68.3" y="191.8">P15/0</text>
<text x="68.3" y="189.1">P13/2</text>
<text x="68.3" y="186.5">P11/4</text>
<text x="45.9" y="194.4">Vdd</text>
<text x="68.3" y="194.4">Vin</text>
<text x="57.7" y="199.5">X7</text>
<text x="114.4" y="201">Phonejack</text>
</g>
<g font-size="2.3" fill="#800000">
<text x="98.3" y="29.3">Vin</text>
<text x="162.6" y="28">Vdd</text>
<text x="123.1" y="38.6">Vdd</text>
<text x="193" y="38.6">Vdd</text>
<text x="240.4" y="38.6">Vdd</text>
<text x="24.3" y="63.7">Vdd</text>
<text x="139.2" y="80.8">Vin</text>
<text x="153.4" y="80.8">Vdd</text>
<text x="243" y="78.2">Vdd</text>
<text x="248.8" y="90.1">nc</text>
<text x="136.3" y="172">Vdd</text>
<text x="33.5" y="185.2">Vdd</text>
<text x="81.2" y="185.2">Vin</text>
</g>
<text font-size="2.1" fill="#000080" x="240.6" y="113.9">SPEAKER</text>
</svg>
